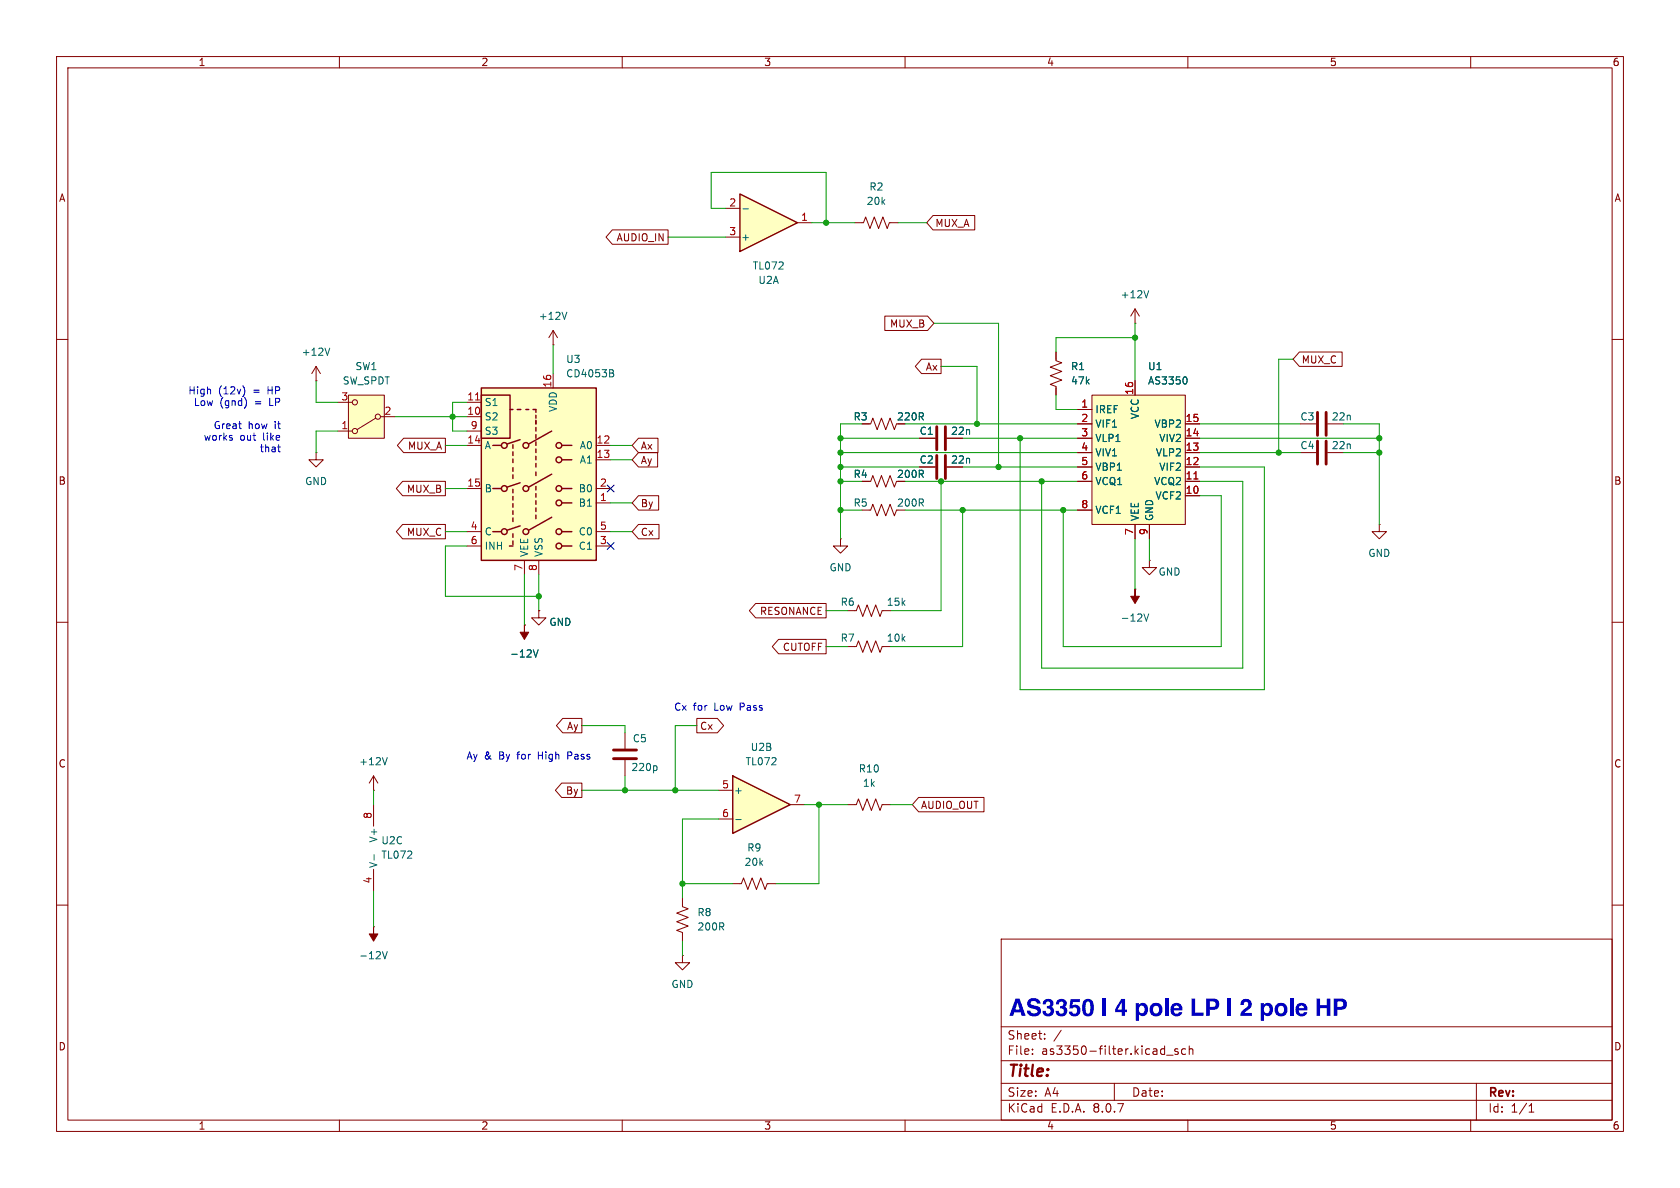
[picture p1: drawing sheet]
<svg xmlns="http://www.w3.org/2000/svg" width="297mm" height="210mm" viewBox="0 0 297 210" stroke-linecap="round" stroke-linejoin="round" font-family="sans-serif">
<g fill="none" stroke="#840000" stroke-width=".18">
<path d="M10 10h277v190h-277zM12 12h273v186h-273zM60 10v2M110 10v2M160 10v2M210 10v2M260 10v2M10 60h2M229.9 74.9h2.8M234.7 74.9h2.8M285 60h2M152.4 90.2h1.5l.4-1 .8 2 .7-2 .8 2 .8-2 .7 2 .4-1"/>
<path d="M229.9 80h2.8M234.7 80h2.8M243.8 92.7v1.3h1.3l-1.3 1.3-1.2-1.3h1.2M243.8 92.7h.1M10 110h2M95.2 108v1.2h1.3l-1.3 1.3-1.2-1.3h1.2M95.2 108h.1M285 110h2M10 160h2M177 166h108v32h-108zM285 160h2M60 198v2"/>
<path d="M110 198v2M160 198v2M177 194.5h108M177 191.5h108M177 187.5h108M177 181.5h108M182.5 186.3v.1M182.5 185.5v.1M184.7 183.6v.1M184.7 182.8v.1M187.6 182.1l-1.3 2M197 191.5v3"/>
<path d="M206.2 186.5h1.2M208.2 185.5l-.3-.1-.2 .2v.2l.5 .2v.3h-.5M209.6 185.5l-.4-.1-.3 .3v.4l.1 .2h.6M210 198v2M210.2 185.5l.3-.1 .3 .1 .1 .9M210.2 184.9v1.5M260 198v2M261 191.5v6.5M270.3 196.6h.9M270.3 195.5l.4-.4v1.5"/>
</g>
<path d="M232.9 72.9v4.1M232.9 78v4M234.4 72.9v4.1M234.4 78v4" fill="none" stroke="#840000" stroke-width=".51"/>
<path d="M193 69.9h16.5v22.8h-16.5z" fill="#ffffc2"/>
<g fill="none" stroke="#840000" stroke-width=".18">
<path d="M186.7 62.2v1.6l1 .3-2 .8 2 .8-2 .7 2 .8-2 .7 1 .4v1.6M190.5 72.4h2.5M190.5 77.5h2.5M190.5 74.9h2.5M193 69.9h16.5v22.8h-16.5zM200.7 67.3v2.6M209.5 77.5h2.6M209.5 74.9h2.6M152.4 85.1h1.5l.4-1 .8 2 .7-2 .8 2 .8-2 .7 2 .4-1M162.6 82.6h2.8M167.4 82.6h2.8M190.5 85.1h2.5"/>
<path d="M190.5 82.6h2.5M190.5 80h2.5M190.5 90.2h2.5M200.7 92.7v2.6M203.2 99.1v1.2h1.3l-1.3 1.3-1.3-1.3h1.3M203.2 99.1h.1M203.2 92.7v2.6M209.5 87.6h2.6M209.5 85.1h2.6M209.5 82.6h2.6M209.5 80h2.6"/>
</g>
<path d="M211.1 84.7h.7" fill="none" stroke="#a90000" stroke-width=".18"/>
<path d="M209.7 66.7l.2 .4-.2 .7" fill="none" stroke="#006464" stroke-width=".18"/>
<path d="M165.6 80.5v4.1M167.1 80.5v4.1" fill="none" stroke="#840000" stroke-width=".51"/>
<path d="M61.6 69.9h6.3v7.6h-6.3z" fill="#ffffc2"/>
<g fill="none" stroke="#840000" stroke-width=".18">
<path d="M151.1 39.4h1.6l.3-1 .8 2 .8-2 .7 2 .8-2 .7 2 .4-1h1.5M55.9 67.3h.1M55.9 64.8l-.8 1.2M55.9 64.8v2.5M55.9 64.8l.7 1.2M59.7 76.2h2.5M59.7 71.1h2.5M61.6 69.9h6.3v7.6h-6.3zM66.4 73.9l-3.3 2M67.3 73.7h2.5M55.9 80v1.3h1.2l-1.2 1.3-1.3-1.3h1.3M55.9 80h.1"/>
<path d="M149.9 108h1.5l.4-1.1 .7 2.1 .8-2.1 .8 2.1 .7-2.1 .8 2.1 .4-1h1.5M149.9 114.3h1.5l.4-1 .7 2 .8-2 .8 2 .7-2 .8 2 .4-1h1.5M200.7 104.1h.1M149.9 142.2h1.5l.4-1 .7 2.1 .8-2.1 .8 2.1 .7-2.1 .8 2.1 .4-1.1h1.5"/>
<circle cx="62.7" cy="71.1" r=".46"/>
<circle cx="62.7" cy="76.2" r=".46"/>
<circle cx="66.8" cy="73.7" r=".46"/>
</g>
<path d="M200.7 104.1v1.3h.7l-.7 1.3-.8-1.3h.8z" fill="#840000" stroke="#840000" stroke-width=".18"/>
<path d="M58.3 61.5l-.4 1.3M202.2 108.5l.5 1.3 .4-1.3" fill="none" stroke="#006464" stroke-width=".18"/>
<path d="M130.8 34.3l10.2 5.1-10.2 5.1z" fill="#ffffc2"/>
<path d="M130.8 34.3l10.2 5.1-10.2 5.1z" fill="none" stroke="#840000" stroke-width=".25"/>
<path d="M128.3 36.8h2.5M141 39.4h2.5M128.3 41.9h2.5M200.7 57.2h.1M200.7 54.6l-.8 1.3M200.7 54.6v2.6M200.7 54.6l.7 1.3M129.5 156.2h1.6l.3-1 .8 2 .8-2 .7 2 .8-2 .8 2 .3-1h1.6" fill="none" stroke="#840000" stroke-width=".18"/>
<path d="M131.3 36.9h1M203.1 51.4l-.4 1.2" fill="none" stroke="#006464" stroke-width=".18"/>
<path d="M129.5 137.2l10.2 5-10.2 5.1z" fill="#ffffc2"/>
<path d="M129.5 137.2l10.2 5-10.2 5.1z" fill="none" stroke="#840000" stroke-width=".25"/>
<path d="M97.8 58.4l-.8 1.3M97.8 58.4v2.6M97.8 58.4l.8 1.3M97.8 61h.1M148.6 95.3v1.2h1.3l-1.3 1.3-1.3-1.3h1.3M148.6 95.3h.1M127 139.7h2.5M127 144.8h2.5M139.7 142.2h2.5M120.6 168.9v1.3h1.3l-1.3 1.3-1.2-1.3h1.2M120.6 168.9h.1" fill="none" stroke="#840000" stroke-width=".18"/>
<path d="M100.2 55.2l-.4 1.3M130.1 144.9h.9" fill="none" stroke="#006464" stroke-width=".18"/>
<path d="M85.1 68.6h20.3v30.5h-20.3z" fill="#ffffc2"/>
<g fill="none" stroke="#840000" stroke-width=".25">
<path d="M85.1 69.9h5.1v7.6h-5.1zM85.1 68.6h20.3v30.5h-20.3zM87.1 78.7h1.5M90.2 72.4h.5M90.7 78.6v.6M90.7 79.9v.6M91.4 72.4h.7M91.9 77.7l-2.2 .8M93 72.4h.5M94.2 72.4h.5v.5M94.7 73.4v.5M94.7 74.3v.6"/>
<path d="M94.7 75.6v.6M94.7 76.8v.7M94.7 78.1v.6M94.7 79.4v.6M97.5 76.2l-4 2.3M99.3 78.7h1.8M87.1 94h1.5M87.1 86.4h1.5M90 96.5h.7M90.7 81.2v.6M90.7 82.7v.6M90.7 83.9v.7"/>
<path d="M90.7 86.5v.6M90.7 87.8v.6M90.7 89v.7M90.7 90.3v.6M90.7 91.6v.6M90.7 94.4v.6M90.7 95.6v.7M91.9 93l-2.2 .7M91.9 85.3l-2.2 .8M94.7 80.6v.7M94.7 81.9v.7M94.7 83.4v.7"/>
<path d="M94.7 86v.6M94.7 87.2v.7M94.7 88.5v.7M94.7 89.8v.6M94.7 91.1v.6M97.5 91.4l-4 2.3M97.5 83.8l-4 2.3M99.3 94h1.8M99.3 86.4h1.8M99.3 96.5h1.8M99.3 88.9h1.8M99.3 81.3h1.8"/>
<circle cx="89.2" cy="78.7" r=".51"/>
<circle cx="93" cy="78.7" r=".51"/>
<circle cx="98.8" cy="78.7" r=".51"/>
<circle cx="89.2" cy="94" r=".51"/>
<circle cx="89.2" cy="86.4" r=".51"/>
<circle cx="93" cy="94" r=".51"/>
<circle cx="93" cy="86.4" r=".51"/>
<circle cx="98.8" cy="96.5" r=".51"/>
<circle cx="98.8" cy="94" r=".51"/>
<circle cx="98.8" cy="88.9" r=".51"/>
<circle cx="98.8" cy="81.3" r=".51"/>
<circle cx="98.8" cy="86.4" r=".51"/>
</g>
<g fill="none" stroke="#840000" stroke-width=".18">
<path d="M164.9 38.1h7.4v2.5h-7.4l-1.1-1.2zM108.2 40.6h9.9v2.6h-9.9l-1.1-1.3zM156.4 55.9h7.6l1.1 1.3-1.1 1.2h-7.6zM71.4 77.5h7.3v2.5h-7.3l-1.2-1.3zM82.5 73.7h2.6M82.5 71.1h2.6M82.5 78.7h2.6M82.5 76.2h2.6M97.8 66v2.6M105.4 78.7h2.5M112.9 77.5h3.4v2.5h-3.4l-1.1-1.3zM152.4 74.9h1.5l.4-1 .8 2 .7-2 .8 2 .8-2 .7 2 .4-1"/>
<path d="M162.6 77.5h2.8M162.9 63.5h3.5v2.5h-3.5l-1.1-1.2zM167.4 77.5h2.8M186.7 62.2v1.3M186.7 68.6v1.3M190.5 77.5h2.5M190.5 74.9h2.5M190.5 72.4h2.5M200.7 67.3v2.6M209.5 77.5h2.6M209.5 74.9h2.6M229.7 62.2h7.6v2.6h-7.6l-1.1-1.3z"/>
<path d="M71.2 85.1h7.5v2.5h-7.5l-1.1-1.2zM71.2 92.7h7.5v2.6h-7.5l-1.1-1.3zM82.5 86.4h2.6M82.5 96.5h2.6M82.5 94h2.6M92.7 99.1v2.5M95.2 99.1v2.5M105.4 88.9h2.5M105.4 81.3h2.5M105.4 86.4h2.5M105.4 96.5h2.5M105.4 94h2.5"/>
<path d="M112.9 87.6h3.5v2.6h-3.5l-1.1-1.3zM112.9 80h3.4v2.6h-3.4l-1.1-1.3zM112.9 92.7h3.6v2.6h-3.6l-1.1-1.3zM152.4 85.1h1.3M162.6 82.6h2.8M167.4 82.6h2.8M190.5 85.1h2.5M190.5 82.6h2.5M190.5 80h2.5M190.5 90.2h2.5M200.7 92.7v2.6M203.2 92.7v2.6"/>
<path d="M209.5 85.1h2.6M209.5 82.6h2.6M209.5 87.6h2.6M209.5 80h2.6M92.7 110.5h.1M95.2 108h.1M133.6 106.7h12.4v2.5h-12.4l-1.1-1.2zM137.6 113h8.4v2.6h-8.4l-1.1-1.3zM66 139.7h.1M66 137.2v2.5M66 137.2l-.7 1.2M66 137.2l.8 1.2"/>
<path d="M99.3 138.4h3.6v2.6h-3.6l-1.1-1.3zM99.5 127h3.4v2.5h-3.4l-1.1-1.2zM110.5 129.5v2.8M110.5 134.4v2.8M123.2 127h3.6l1.1 1.3-1.1 1.2h-3.6zM66 142.2v3.9M66 153.7v3.8M120.6 158.8v1.5l1.1 .4-2.1 .7 2.1 .8-2.1 .7 2.1 .8-2.1 .8 1 .3v1.6M162.4 141h11.6v2.5h-11.6l-1.1-1.3zM66 163.8h.1"/>
</g>
<path d="M84.1 70.7h.7M211.1 84.7h.7" fill="none" stroke="#a90000" stroke-width=".18"/>
<path d="M108.2 65.3l.2 .3-.2 .4 .2 .1 .1 .3-.2 .2h-.5M209.7 66.7l.2 .4-.2 .7M94.3 114.9l.4 1.2 .4-1.2M68.5 133.9l-.5 1.3M115.9 135.4l.3 .2v.4l-.3 .2M66.1 151.1v1M67.6 168.2l.4 1.3 .5-1.3" fill="none" stroke="#006464" stroke-width=".18"/>
<g fill="#840000" stroke="#840000" stroke-width=".18">
<path d="M92.7 110.5v1.3h.8l-.8 1.2-.8-1.2h.8z"/>
<path d="M66 163.8v1.3h.8l-.8 1.3-.7-1.3h.7z"/>
</g>
<path d="M165.6 75.4v4.1M167.1 75.4v4.1M108.5 134.1h4M108.5 132.6h4" fill="none" stroke="#840000" stroke-width=".51"/>
<path d="M41 77.5v.3M43.1 68.4l.2 .6-.2 .9M43.5 70.6l.1 .5-.1 .7M49.1 79h.5M49.3 79.8l.3 .1M100.4 133.6h.5M100.9 132.9h-.5v1.3" fill="none" stroke="#0000c2" stroke-width=".18"/>
<g fill="none" stroke="#009600" stroke-width=".18">
<path d="M128.3 36.8h-2.6v-6.3h20.3v8.9M143.5 39.4h7.6M158.7 39.4h5.1M118.1 41.9h10.2M165.1 57.2h11.4v25.4M200.7 57.2v10.1M200.7 59.7h-14v2.5M55.9 67.3v3.8h3.8M59.7 76.2h-3.8v3.8M69.8 73.7h12.7M78.7 78.7h3.8M82.5 71.1h-2.5v5.1h2.5"/>
<path d="M97.8 61v5M107.9 78.7h3.9M148.6 77.5h14M152.4 74.9h-3.8v20.4M160 74.9h30.5M166.4 64.8h6.3v10.1M170.2 77.5h20.3M180.3 77.5v44.4h43.2v-39.3h-11.4M186.7 69.9v2.5h3.8M212.1 74.9h17.8M212.1 77.5h31.7M228.6 63.5h-2.5v16.5"/>
<path d="M237.5 74.9h6.3v17.8M78.7 94h3.8M78.7 86.4h3.8M82.5 96.5h-3.8v8.9h16.5M107.9 94h3.9M107.9 88.9h3.9M107.9 81.3h3.9M148.6 80h41.9M148.6 82.6h14M148.6 85.1h3.8M148.6 90.2h3.8M160 85.1h30.5"/>
<path d="M160 90.2h30.5M166.4 85.1v22.9h-8.9M170.2 82.6h20.3M170.2 90.2v24.1h-12.7M184.1 85.1v33h35.6v-33h-7.6M200.7 95.3v8.8M203.2 95.3v3.8M212.1 80h17.8M212.1 87.6h3.8v26.7h-27.9v-24.1M237.5 80h6.3M92.7 101.6v8.9M95.2 101.6v6.4"/>
<path d="M146 114.3h3.9M146 108h3.9M66 139.7v2.5M102.9 139.7h24.1M102.9 128.3h7.6v1.2M110.5 137.2v2.5M123.2 128.3h-3.8v11.4M66 157.5v6.3M120.6 156.2h8.9M127 144.8h-6.4v14M142.2 142.2h7.7M144.8 142.2v14h-7.6"/>
<path d="M157.5 142.2h3.8M120.6 166.4v2.5"/>
</g>
<path d="M107.3 95.9l1.3 1.2M107.3 85.8l1.3 1.2M108.6 95.9l-1.3 1.2M108.6 85.8l-1.3 1.2" fill="none" stroke="#000084" stroke-width=".18"/>
<g fill="#009600" stroke="#009600" stroke-width=".18">
<circle cx="148.6" cy="82.6" r=".46"/>
<circle cx="148.6" cy="80" r=".46"/>
<circle cx="148.6" cy="77.5" r=".46"/>
<circle cx="170.2" cy="90.2" r=".46"/>
<circle cx="166.4" cy="85.1" r=".46"/>
<circle cx="148.6" cy="85.1" r=".46"/>
<circle cx="148.6" cy="90.2" r=".46"/>
<circle cx="180.3" cy="77.5" r=".46"/>
<circle cx="172.7" cy="74.9" r=".46"/>
<circle cx="184.1" cy="85.1" r=".46"/>
<circle cx="176.5" cy="82.6" r=".46"/>
<circle cx="200.7" cy="59.7" r=".46"/>
<circle cx="146" cy="39.4" r=".46"/>
<circle cx="226.1" cy="80" r=".46"/>
<circle cx="243.8" cy="77.5" r=".46"/>
<circle cx="243.8" cy="80" r=".46"/>
<circle cx="188" cy="90.2" r=".46"/>
<circle cx="120.6" cy="156.2" r=".46"/>
<circle cx="119.4" cy="139.7" r=".46"/>
<circle cx="110.5" cy="139.7" r=".46"/>
<circle cx="144.8" cy="142.2" r=".46"/>
<circle cx="95.2" cy="105.4" r=".46"/>
<circle cx="80" cy="73.7" r=".46"/>
</g>
<text font-size="4.2" fill="#0000c2" x="178.3" y="180.4">AS3350 | 4 pole LP | 2 pole HP</text>
<text font-size="2.8" fill="#840000" x="178" y="190.9">Title:</text>
<g font-size="2.1" fill="#840000">
<text x="178" y="184">Sheet:</text>
<text x="178" y="186.7">File:</text>
<text x="184.1" y="186.7">as3350-filter.kicad_sch</text>
<text x="178" y="196.9">KiCad</text>
<text x="178" y="194.1">Size:</text>
<text x="184.7" y="194.1">A4</text>
<text x="185.7" y="196.9">E.D.A.</text>
<text x="193.3" y="196.9">8.0.7</text>
<text x="200" y="194.1">Date:</text>
<text x="263" y="194.3">Rev:</text>
<text x="263" y="196.9">Id:</text>
<text x="267.1" y="196.9">1/1</text>
</g>
<g font-size="1.8" fill="#840000">
<text x="35" y="11.9">1</text>
<text x="85" y="11.9">2</text>
<text x="135" y="11.9">3</text>
<text x="185" y="11.9">4</text>
<text x="235" y="11.9">5</text>
<text x="285" y="11.9">6</text>
<text x="10.3" y="35.9">A</text>
<text x="285.3" y="35.9">A</text>
<text x="165.3" y="40.3">MUX_A</text>
<text x="108.9" y="42.9">AUDIO_IN</text>
<text x="157.2" y="58.1">MUX_B</text>
<text x="163.6" y="65.7">Ax</text>
<text x="230" y="64.5">MUX_C</text>
<text x="158.5" y="74.5">220R</text>
<text x="72" y="79.7">MUX_A</text>
<text x="113.2" y="79.7">Ax</text>
<text x="113.2" y="82.2">Ay</text>
<text x="10.3" y="85.9">B</text>
<text x="71.8" y="87.3">MUX_B</text>
<text x="113.2" y="89.9">By</text>
<text x="158.5" y="84.7">200R</text>
<text x="285.3" y="85.9">B</text>
<text x="71.8" y="94.9">MUX_C</text>
<text x="113.2" y="94.9">Cx</text>
<text x="134.2" y="108.9">RESONANCE</text>
<text x="138.3" y="115.3">CUTOFF</text>
<text x="100.1" y="129.2">Ay</text>
<text x="123.7" y="129.2">Cx</text>
<text x="10.3" y="135.9">C</text>
<text x="285.3" y="135.9">C</text>
<text x="100" y="140.7">By</text>
<text x="162.7" y="143.2">AUDIO_OUT</text>
<text x="10.3" y="185.9">D</text>
<text x="285.3" y="185.9">D</text>
<text x="35" y="199.9">1</text>
<text x="85" y="199.9">2</text>
<text x="135" y="199.9">3</text>
<text x="185" y="199.9">4</text>
<text x="235" y="199.9">5</text>
<text x="285" y="199.9">6</text>
</g>
<g font-size="1.8" fill="#006464">
<text x="153.6" y="33.9">R2</text>
<text x="153.1" y="36.4">20k</text>
<text x="130.9" y="42.8">+</text>
<text x="133" y="47.9">TL072</text>
<text x="134" y="50.4">U2A</text>
<text x="198" y="52.9">+12V</text>
<text x="95.1" y="56.7">+12V</text>
<text x="53.2" y="63.1">+12V</text>
<text x="62.7" y="65.6">SW1</text>
<text x="100" y="64.4">U3</text>
<text x="189.2" y="65.6">R1</text>
<text x="202.9" y="65.6">U1</text>
<text x="60.5" y="68.2">SW_SPDT</text>
<text x="85.6" y="72">S1</text>
<text x="100" y="66.9">CD4053B</text>
<text x="189.2" y="68.2">47k</text>
<text x="202.9" y="68.2">AS3350</text>
<text x="85.6" y="74.5">S2</text>
<text x="85.6" y="77.1">S3</text>
<text x="98.7" y="72.9" transform="rotate(-90 98.7 72.9)">VDD</text>
<text x="150.8" y="74.5">R3</text>
<text x="162.5" y="77.1">C1</text>
<text x="168" y="77.1">22n</text>
<text x="193.5" y="73.3">IREF</text>
<text x="193.5" y="75.8">VIF1</text>
<text x="201.5" y="74.2" transform="rotate(-90 201.5 74.2)">VCC</text>
<text x="204" y="75.8">VBP2</text>
<text x="229.8" y="74.5">C3</text>
<text x="235.4" y="74.5">22n</text>
<text x="85.6" y="79.6">A</text>
<text x="102.4" y="79.6">A0</text>
<text x="102.4" y="82.1">A1</text>
<text x="162.5" y="82.1">C2</text>
<text x="168" y="82.1">22n</text>
<text x="193.5" y="78.3">VLP1</text>
<text x="193.5" y="80.9">VIV1</text>
<text x="193.5" y="83.4">VBP1</text>
<text x="204.2" y="80.9">VLP2</text>
<text x="204.8" y="83.4">VIF2</text>
<text x="204.8" y="78.3">VIV2</text>
<text x="229.8" y="79.6">C4</text>
<text x="235.4" y="79.6">22n</text>
<text x="53.8" y="86">GND</text>
<text x="85.6" y="87.2">B</text>
<text x="102.2" y="89.8">B1</text>
<text x="102.2" y="87.2">B0</text>
<text x="150.8" y="89.8">R5</text>
<text x="150.8" y="84.7">R4</text>
<text x="158.5" y="89.8">200R</text>
<text x="193.5" y="86">VCQ1</text>
<text x="203.9" y="86">VCQ2</text>
<text x="204.2" y="88.5">VCF2</text>
<text x="85.6" y="94.8">C</text>
<text x="102.2" y="94.8">C0</text>
<text x="193.5" y="91">VCF1</text>
<text x="201.5" y="92.2" transform="rotate(-90 201.5 92.2)">VEE</text>
<text x="204.1" y="92.2" transform="rotate(-90 204.1 92.2)">GND</text>
<text x="85.6" y="97.4">INH</text>
<text x="93.6" y="98.6" transform="rotate(-90 93.6 98.6)">VEE</text>
<text x="96.1" y="98.6" transform="rotate(-90 96.1 98.6)">VSS</text>
<text x="102.2" y="97.4">C1</text>
<text x="146.6" y="101.2">GND</text>
<text x="204.7" y="102">GND</text>
<text x="241.8" y="98.7">GND</text>
<text x="148.5" y="107.3">R6</text>
<text x="156.7" y="107.3">15k</text>
<text x="97" y="110.8">GND</text>
<text x="148.5" y="113.6">R7</text>
<text x="156.7" y="113.6">10k</text>
<text x="198" y="110.1">-12V</text>
<text x="90.1" y="116.4">-12V</text>
<text x="111.8" y="131.4">C5</text>
<text x="63.4" y="135.5">+12V</text>
<text x="111.5" y="136.5">220p</text>
<text x="131.7" y="135.5">TL072</text>
<text x="132.6" y="132.9">U2B</text>
<text x="151.7" y="136.8">R10</text>
<text x="129.7" y="140.6">+</text>
<text x="152.4" y="139.3">1k</text>
<text x="66.9" y="149" transform="rotate(-90 66.9 149)">V+</text>
<text x="67.3" y="149.5">U2C</text>
<text x="66.9" y="153.5" transform="rotate(-90 66.9 153.5)">V-</text>
<text x="67.3" y="152">TL072</text>
<text x="131.5" y="153.3">20k</text>
<text x="132" y="150.7">R9</text>
<text x="123.2" y="162.2">R8</text>
<text x="123.2" y="164.7">200R</text>
<text x="63.4" y="169.8">-12V</text>
<text x="118.6" y="174.9">GND</text>
</g>
<g font-size="1.8" fill="#a90000">
<text x="128.8" y="36.6">2</text>
<text x="128.8" y="41.7">3</text>
<text x="141.5" y="39.1">1</text>
<text x="60.3" y="70.9">3</text>
<text x="82.5" y="70.9">11</text>
<text x="97.5" y="68.6" transform="rotate(-90 97.5 68.6)">16</text>
<text x="200.4" y="69.9" transform="rotate(-90 200.4 69.9)">16</text>
<text x="60.3" y="75.9">1</text>
<text x="67.9" y="73.4">2</text>
<text x="82.5" y="73.4">10</text>
<text x="83.1" y="75.9">9</text>
<text x="191.1" y="72.1">1</text>
<text x="191.1" y="74.7">2</text>
<text x="191.1" y="77.2">3</text>
<text x="209.5" y="77.2">14</text>
<text x="209.5" y="74.7">15</text>
<text x="82.5" y="78.5">14</text>
<text x="105.4" y="78.5">12</text>
<text x="105.4" y="81">13</text>
<text x="191.1" y="79.8">4</text>
<text x="191.1" y="82.3">5</text>
<text x="209.5" y="82.3">12</text>
<text x="209.5" y="79.8">13</text>
<text x="82.5" y="86.1">15</text>
<text x="106" y="88.6">1</text>
<text x="106" y="86.1">2</text>
<text x="191.1" y="84.8">6</text>
<text x="191.1" y="89.9">8</text>
<text x="209.5" y="87.4">10</text>
<text x="209.5" y="84.8">11</text>
<text x="83.1" y="93.7">4</text>
<text x="106" y="93.7">5</text>
<text x="200.4" y="94.7" transform="rotate(-90 200.4 94.7)">7</text>
<text x="202.9" y="94.7" transform="rotate(-90 202.9 94.7)">9</text>
<text x="83.1" y="96.3">6</text>
<text x="92.5" y="101" transform="rotate(-90 92.5 101)">7</text>
<text x="95" y="101" transform="rotate(-90 95 101)">8</text>
<text x="106" y="96.3">3</text>
<text x="127.6" y="139.4">5</text>
<text x="140.3" y="142">7</text>
<text x="65.8" y="144.9" transform="rotate(-90 65.8 144.9)">8</text>
<text x="127.6" y="144.5">6</text>
<text x="65.8" y="156.3" transform="rotate(-90 65.8 156.3)">4</text>
</g>
<g font-size="1.8" fill="#0000c2">
<text x="33.2" y="69.9">High</text>
<text x="34.2" y="72">Low</text>
<text x="38.6" y="69.9">(12v)</text>
<text x="38.8" y="72">(gnd)</text>
<text x="44.8" y="69.9">=</text>
<text x="45.1" y="72">=</text>
<text x="47.6" y="69.9">HP</text>
<text x="47.9" y="72">LP</text>
<text x="37.7" y="76.1">Great</text>
<text x="43.9" y="76.1">how</text>
<text x="48.7" y="76.1">it</text>
<text x="35.9" y="78.1">works</text>
<text x="42.4" y="78.1">out</text>
<text x="45.8" y="80.1">that</text>
<text x="46.6" y="78.1">like</text>
<text x="119.1" y="125.8">Cx</text>
<text x="122.5" y="125.8">for</text>
<text x="126.4" y="125.8">Low</text>
<text x="131.1" y="125.8">Pass</text>
<text x="82.4" y="134.5">Ay &amp;</text>
<text x="88.3" y="134.5">By</text>
<text x="91.7" y="134.5">for</text>
<text x="95.6" y="134.5">High</text>
<text x="101" y="134.5">Pass</text>
</g>
</svg>
